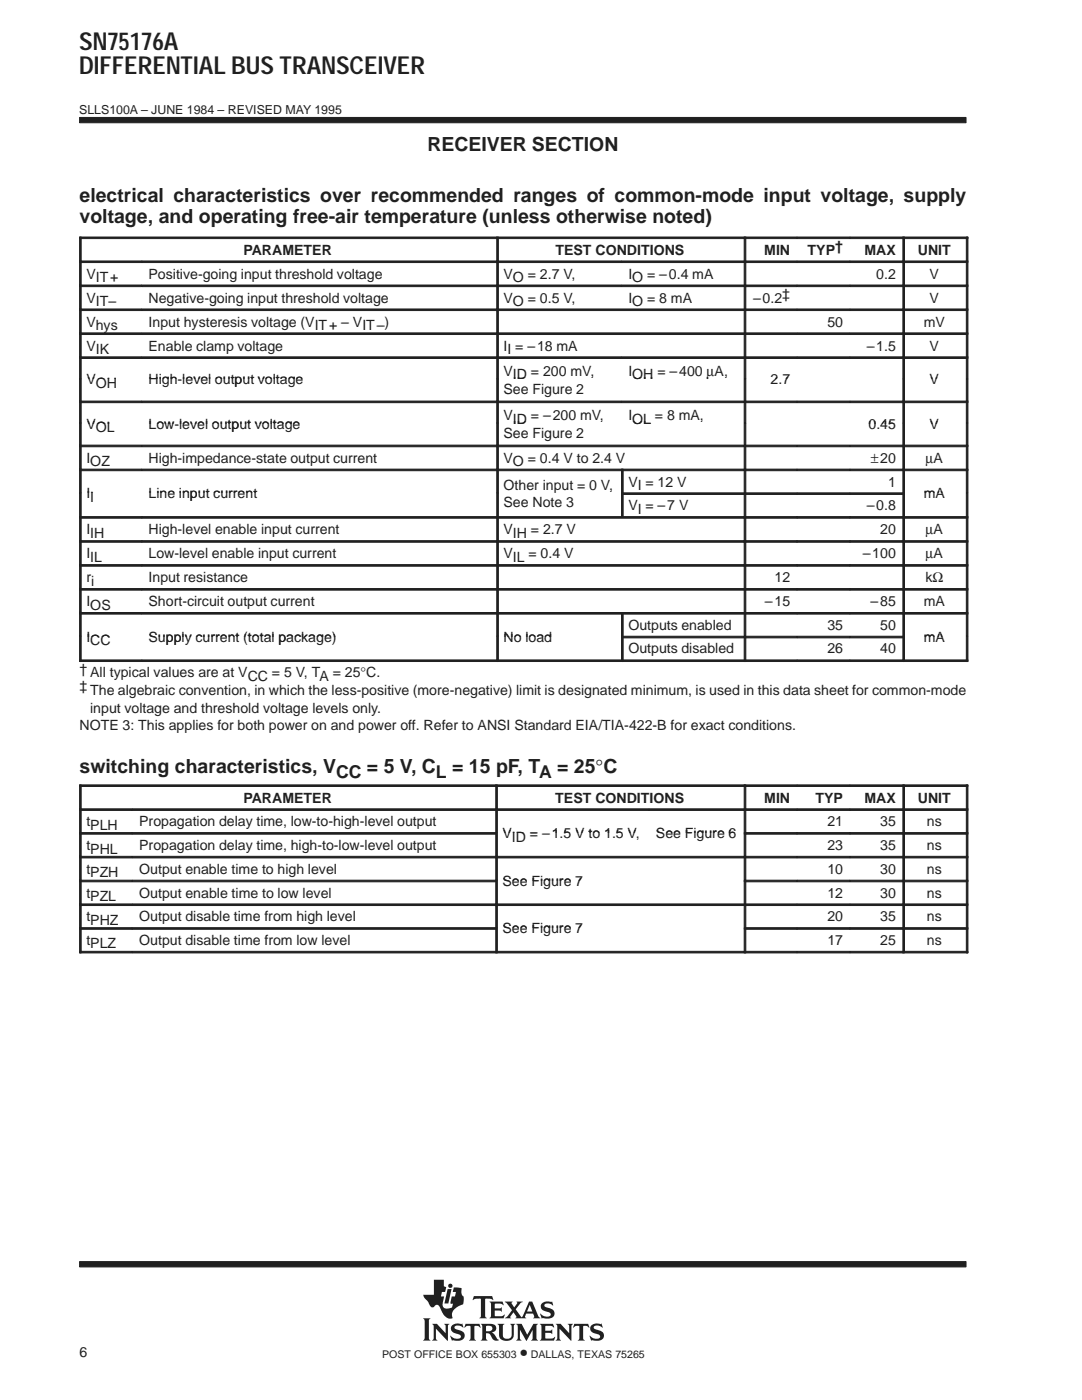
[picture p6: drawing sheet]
<svg xmlns="http://www.w3.org/2000/svg" width="216mm" height="279mm" viewBox="0 0 216 279" stroke-linecap="round" stroke-linejoin="round" font-family="sans-serif">
<g fill="#231f20" stroke="#231f20" stroke-width=".2">
<path d="M15.9 23.4h176.9v1.1h-176.9z" fill-rule="evenodd"/>
<path d="M15.9 251.8h176.9v1h-176.9z" fill-rule="evenodd"/>
</g>
<g fill="#231f20">
<path d="M89.3 257.3h.8l-.6 2.8h-.8z"/>
<path d="M95.9 264.2h2.1a.85 .85 0 0 1 1 .8 .85 .85 0 0 1-.9 .9l.4 .3 .7 1 .4 .2-.2 .1a1.11 1.11 0 0 1-1.4-.9l-.3-.4-.7-.1v1l.3 .4h-1.4l.3-.5v-2.3z" fill-rule="evenodd"/>
<path d="M100.7 259.8h1.6l-.2 .4 .5 .7 .6-.8-.1-.3h1.2l-.5 .3-.9 1.2 1 1.5a.22 .22 0 0 0 .3 0 .22 .22 0 0 0 .1-.2l1.3-2.8h.6l1.2 2.8 .4 .5-1.4-.1a.24 .24 0 0 0 .2-.1 .24 .24 0 0 0 0-.3l-.2-.4h-1.4l-.3 .6 .3 .3h-2.2l.2-.4-.5-.8-.7 .9 .2 .3h-1.3l.5-.4 1-1.2z" fill-rule="evenodd"/>
<path d="M118 264.5a2.12 2.12 0 0 1 1.9-.2l.1-.2 .3 .8-.8-.3h-.7a.35 .35 0 0 0-.3 .2 .35 .35 0 0 0 .2 .4l.5 .2a1.16 1.16 0 0 1 1.2 1.6 1.23 1.23 0 0 1-1.1 .6l-1.1-.1-.2 .1-.4-1 .9 .5 .7 .1a.47 .47 0 0 0 .6-.5 .47 .47 0 0 0-.6-.4 1.29 1.29 0 0 1-1.4-1.5z" fill-rule="evenodd"/>
<path d="M114.6 264.2h2.8l.2 .8-.5-.4h-.6l-.1 .1v2.4l.3 .4h-1.4l.3-.4v-2.4l-.1-.1h-.6l-.6 .4z" fill-rule="evenodd"/>
<path d="M107.7 264.2h2.6l.2 .8-.6-.4-1.1 .1v.9h1l.4-.3v.9l-.3-.2h-1.1v1.1h1.4l.5-.3-.2 .7h-2.8l.3-.5v-2.3z" fill-rule="evenodd"/>
<path d="M110.9 264.2h1l1.7 1.9v-1.5l-.3-.4h1l-.3 .4v3l-2.4-2.4v1.9l.3 .4h-1l.3-.4v-2.5z" fill-rule="evenodd"/>
<path d="M103 264.2h1.1l1.1 2.2 1.2-2.2h.9l-.3 .4v2.5l.4 .4h-1.4l.3-.4v-1.7l-1.3 2.2-1.3-2.3v1.8l.4 .4h-1.1l.3-.5v-2.3z" fill-rule="evenodd"/>
<path d="M90.2 264.5a2.17 2.17 0 0 1 1.9-.2l.1-.2 .3 .8-.8-.3h-.7a.36 .36 0 0 0-.3 .4 .36 .36 0 0 0 .4 .3l.3 .1a1.19 1.19 0 0 1 1.3 1.5l-.1 .1a1.23 1.23 0 0 1-1.1 .6l-1.1-.1-.2 .1-.4-1h.1a1.37 1.37 0 0 0 2.1 .2 .6 .6 0 0 0-.8-.6 1.08 1.08 0 0 1-1-.5 1.08 1.08 0 0 1 0-1.1z" fill-rule="evenodd"/>
<path d="M92.9 264.2h2.8l.2 .8-.5-.4h-.6l-.1 .1v2.4l.3 .4h-1.4l.2-.2 .1-.3v-2.3l-.7-.1-.6 .4z" fill-rule="evenodd"/>
<path d="M99.3 264.2h1.3l-.3 .3 .1 2.2 .2 .4 .8 .1a.73 .73 0 0 0 .7-.8v-1.9l-.3-.3h1l-.3 .3v2a1.56 1.56 0 0 1-1.3 1.1 1.56 1.56 0 0 1-1.5-.6l-.1-2.5z" fill-rule="evenodd"/>
<path d="M86.2 264.2h1l1.7 1.9v-1.5l-.3-.4h1.1l-.3 .3v3.1l-2.4-2.4v1.9l.3 .4h-1.1l.3-.5v-2.3z" fill-rule="evenodd"/>
<path d="M84.4 263.1h1.5l-.3 .3v3.8l.3 .3h-1.5l.3-.5v-3.4z" fill-rule="evenodd"/>
<path d="M94.6 258.7h3.6l.2 .8-.7-.3-.9 .1v3.4l.3 .4h-1.4l.3-.4v-3.4l-1-.1-.7 .2z" fill-rule="evenodd"/>
<path d="M97.7 259.8h2.6l.2 .7-.7-.3h-1.1v.9h1.1l.3-.2v.9l-.3-.2-1.1-.1v1.1l.1 .1h1.3l.5-.4 .1 .1-.2 .7h-2.8l.3-.6v-2.2z" fill-rule="evenodd"/>
<path d="M108.1 260.2l.1-.1a1.87 1.87 0 0 1 1.4-.3l.4 .1 .2-.2 .2 .8-1.1-.4a.44 .44 0 0 0-.7 .4 .44 .44 0 0 0 .6 .4 1.34 1.34 0 0 1 1.4 1.4 1.13 1.13 0 0 1-1.1 .9l-.8-.1a.37 .37 0 0 0-.6 .1l-.3-1 .1-.1 .6 .5 .8 .2a.47 .47 0 0 0 .6-.5 .47 .47 0 0 0-.5-.5h-.2a1.11 1.11 0 0 1-1.2-1.6z" fill-rule="evenodd"/>
<path d="M86.6 255.4h2v1.3l.4 .2-.2 .9h-.6l-.2 .9h.6l-.2 1.1a1.11 1.11 0 0 0 .3 1.3l.6 .1 .9-.3 .2-.7-.5-.1 .2-1.4h.7l.2-.9h-.7l.3-.9 1.5 .2v.9l.1 .5 .3 .2v1a.54 .54 0 0 1-.4 .7l-.4 .2a2.35 2.35 0 0 0-1.5 1.6v.4a.29 .29 0 0 1 .1 .3 .29 .29 0 0 1-.2 .2l-.1 .1a2.21 2.21 0 0 1-2-1.9l-.1-.1a.68 .68 0 0 0-.5-.8 .68 .68 0 0 0-.8 .4 .88 .88 0 0 1-1.1-.8l-.8-1-.2-.6h2.1z" fill-rule="evenodd"/>
<circle cx="89.9" cy="256.6" r=".43"/>
</g>
<g fill="#fff">
<path d="M105.7 260.4l.5 1.3h-1z"/>
<path d="M97 264.7l.6-.1a.56 .56 0 0 1 .7 .5 .56 .56 0 0 1-.7 .6h-.6z" fill-rule="evenodd"/>
</g>
<g fill="#231f20" stroke="#231f20" stroke-width=".2">
<path d="M15.9 47.3h.3v4.8h-.3z" fill-rule="evenodd"/>
<path d="M15.9 47.3h83.2v.3h-83.2z" fill-rule="evenodd"/>
<path d="M99.1 47.3h.3v4.8h-.3z" fill-rule="evenodd"/>
<path d="M99.1 47.3h49.4v.3h-49.4z" fill-rule="evenodd"/>
<path d="M148.5 47.3h.3v4.8h-.3z" fill-rule="evenodd"/>
<path d="M148.5 47.3h10.5v.3h-10.5z" fill-rule="evenodd"/>
<path d="M159.1 47.3h10.5v.3h-10.5z" fill-rule="evenodd"/>
<path d="M169.6 47.3h10.5v.3h-10.5z" fill-rule="evenodd"/>
<path d="M180.2 47.3h.3v4.8h-.3z" fill-rule="evenodd"/>
<path d="M192.8 47.3h.3v4.8h-.3z" fill-rule="evenodd"/>
<path d="M180.2 47.3h12.9v.3h-12.9z" fill-rule="evenodd"/>
<path d="M15.9 52.1h.3v4.7h-.3z" fill-rule="evenodd"/>
<path d="M15.9 52.1h12.4v.3h-12.4z" fill-rule="evenodd"/>
<path d="M28.3 52.1h70.8v.3h-70.8z" fill-rule="evenodd"/>
<path d="M99.1 52.1h.3v4.7h-.3z" fill-rule="evenodd"/>
<path d="M99.1 52.1h24.9v.3h-24.9z" fill-rule="evenodd"/>
<path d="M124 52.1h24.5v.3h-24.5z" fill-rule="evenodd"/>
<path d="M148.5 52.1h.3v4.7h-.3z" fill-rule="evenodd"/>
<path d="M148.5 52.1h10.5v.3h-10.5z" fill-rule="evenodd"/>
<path d="M159.1 52.1h10.5v.3h-10.5z" fill-rule="evenodd"/>
<path d="M169.6 52.1h10.5v.3h-10.5z" fill-rule="evenodd"/>
<path d="M180.2 52.1h.3v4.7h-.3z" fill-rule="evenodd"/>
<path d="M192.8 52.1h.3v4.7h-.3z" fill-rule="evenodd"/>
<path d="M180.2 52.1h12.9v.3h-12.9z" fill-rule="evenodd"/>
<path d="M15.9 56.9h.3v4.7h-.3z" fill-rule="evenodd"/>
<path d="M15.9 56.9h12.4v.3h-12.4z" fill-rule="evenodd"/>
<path d="M28.3 56.9h70.8v.3h-70.8z" fill-rule="evenodd"/>
<path d="M99.1 56.9h.3v4.7h-.3z" fill-rule="evenodd"/>
<path d="M99.1 56.9h24.9v.3h-24.9z" fill-rule="evenodd"/>
<path d="M124 56.9h24.5v.3h-24.5z" fill-rule="evenodd"/>
<path d="M148.5 56.9h.3v4.7h-.3z" fill-rule="evenodd"/>
<path d="M148.5 56.9h10.5v.3h-10.5z" fill-rule="evenodd"/>
<path d="M159.1 56.9h10.5v.3h-10.5z" fill-rule="evenodd"/>
<path d="M169.6 56.9h10.5v.3h-10.5z" fill-rule="evenodd"/>
<path d="M180.2 56.9h.3v4.7h-.3z" fill-rule="evenodd"/>
<path d="M192.8 56.9h.3v4.7h-.3z" fill-rule="evenodd"/>
<path d="M180.2 56.9h12.9v.3h-12.9z" fill-rule="evenodd"/>
<path d="M15.9 61.7h.3v4.7h-.3z" fill-rule="evenodd"/>
<path d="M15.9 61.7h12.4v.3h-12.4z" fill-rule="evenodd"/>
<path d="M28.3 61.7h70.8v.3h-70.8z" fill-rule="evenodd"/>
<path d="M99.1 61.7h.3v4.7h-.3z" fill-rule="evenodd"/>
<path d="M99.1 61.7h49.4v.3h-49.4z" fill-rule="evenodd"/>
<path d="M148.5 61.7h.3v4.7h-.3z" fill-rule="evenodd"/>
<path d="M148.5 61.7h10.5v.3h-10.5z" fill-rule="evenodd"/>
<path d="M159.1 61.7h10.5v.3h-10.5z" fill-rule="evenodd"/>
<path d="M169.6 61.7h10.5v.3h-10.5z" fill-rule="evenodd"/>
<path d="M180.2 61.7h.3v4.7h-.3z" fill-rule="evenodd"/>
<path d="M192.8 61.7h.3v4.7h-.3z" fill-rule="evenodd"/>
<path d="M180.2 61.7h12.9v.3h-12.9z" fill-rule="evenodd"/>
<path d="M15.9 66.4h.3v4.8h-.3z" fill-rule="evenodd"/>
<path d="M15.9 66.4h12.4v.4h-12.4z" fill-rule="evenodd"/>
<path d="M28.3 66.4h70.8v.4h-70.8z" fill-rule="evenodd"/>
<path d="M99.1 66.4h.3v4.8h-.3z" fill-rule="evenodd"/>
<path d="M99.1 66.4h49.4v.4h-49.4z" fill-rule="evenodd"/>
<path d="M148.5 66.4h.3v4.8h-.3z" fill-rule="evenodd"/>
<path d="M148.5 66.4h10.5v.4h-10.5z" fill-rule="evenodd"/>
<path d="M159.1 66.4h10.5v.4h-10.5z" fill-rule="evenodd"/>
<path d="M169.6 66.4h10.5v.4h-10.5z" fill-rule="evenodd"/>
<path d="M180.2 66.4h.3v4.8h-.3z" fill-rule="evenodd"/>
<path d="M192.8 66.4h.3v4.8h-.3z" fill-rule="evenodd"/>
<path d="M180.2 66.4h12.9v.4h-12.9z" fill-rule="evenodd"/>
<path d="M15.9 71.2h.3v4.4h-.3z" fill-rule="evenodd"/>
<path d="M15.9 71.2h12.4v.3h-12.4z" fill-rule="evenodd"/>
<path d="M28.3 71.2h70.8v.3h-70.8z" fill-rule="evenodd"/>
<path d="M99.1 71.2h.3v4.4h-.3z" fill-rule="evenodd"/>
<path d="M99.1 71.2h24.9v.3h-24.9z" fill-rule="evenodd"/>
<path d="M124 71.2h24.5v.3h-24.5z" fill-rule="evenodd"/>
<path d="M148.5 71.2h.3v4.4h-.3z" fill-rule="evenodd"/>
<path d="M148.5 71.2h10.5v.3h-10.5z" fill-rule="evenodd"/>
<path d="M159.1 71.2h10.5v.3h-10.5z" fill-rule="evenodd"/>
<path d="M169.6 71.2h10.5v.3h-10.5z" fill-rule="evenodd"/>
<path d="M180.2 71.2h.3v4.4h-.3z" fill-rule="evenodd"/>
<path d="M192.8 71.2h.3v4.4h-.3z" fill-rule="evenodd"/>
<path d="M180.2 71.2h12.9v.3h-12.9z" fill-rule="evenodd"/>
<path d="M15.9 75.6h.3v4.4h-.3z" fill-rule="evenodd"/>
<path d="M99.1 75.6h.3v4.4h-.3z" fill-rule="evenodd"/>
<path d="M148.5 75.6h.3v4.4h-.3z" fill-rule="evenodd"/>
<path d="M180.2 75.6h.3v4.4h-.3z" fill-rule="evenodd"/>
<path d="M192.8 75.6h.3v4.4h-.3z" fill-rule="evenodd"/>
<path d="M15.9 80h.3v4.4h-.3z" fill-rule="evenodd"/>
<path d="M15.9 80h12.4v.4h-12.4z" fill-rule="evenodd"/>
<path d="M28.3 80h70.8v.4h-70.8z" fill-rule="evenodd"/>
<path d="M99.1 80h.3v4.4h-.3z" fill-rule="evenodd"/>
<path d="M99.1 80h24.9v.4h-24.9z" fill-rule="evenodd"/>
<path d="M124 80h24.5v.4h-24.5z" fill-rule="evenodd"/>
<path d="M148.5 80h.3v4.4h-.3z" fill-rule="evenodd"/>
<path d="M148.5 80h10.5v.4h-10.5z" fill-rule="evenodd"/>
<path d="M159.1 80h10.5v.4h-10.5z" fill-rule="evenodd"/>
<path d="M169.6 80h10.5v.4h-10.5z" fill-rule="evenodd"/>
<path d="M180.2 80h.3v4.4h-.3z" fill-rule="evenodd"/>
<path d="M192.8 80h.3v4.4h-.3z" fill-rule="evenodd"/>
<path d="M180.2 80h12.9v.4h-12.9z" fill-rule="evenodd"/>
<path d="M15.9 84.4h.3v4.4h-.3z" fill-rule="evenodd"/>
<path d="M99.1 84.4h.3v4.4h-.3z" fill-rule="evenodd"/>
<path d="M148.5 84.4h.3v4.4h-.3z" fill-rule="evenodd"/>
<path d="M180.2 84.4h.3v4.4h-.3z" fill-rule="evenodd"/>
<path d="M192.8 84.4h.3v4.4h-.3z" fill-rule="evenodd"/>
<path d="M15.9 88.8h.3v4.8h-.3z" fill-rule="evenodd"/>
<path d="M15.9 88.8h12.4v.4h-12.4z" fill-rule="evenodd"/>
<path d="M28.3 88.8h70.8v.4h-70.8z" fill-rule="evenodd"/>
<path d="M99.1 88.8h.3v4.8h-.3z" fill-rule="evenodd"/>
<path d="M99.1 88.8h49.4v.4h-49.4z" fill-rule="evenodd"/>
<path d="M148.5 88.8h.3v4.8h-.3z" fill-rule="evenodd"/>
<path d="M148.5 88.8h10.5v.4h-10.5z" fill-rule="evenodd"/>
<path d="M159.1 88.8h10.5v.4h-10.5z" fill-rule="evenodd"/>
<path d="M169.6 88.8h10.5v.4h-10.5z" fill-rule="evenodd"/>
<path d="M180.2 88.8h.3v4.8h-.3z" fill-rule="evenodd"/>
<path d="M192.8 88.8h.3v4.8h-.3z" fill-rule="evenodd"/>
<path d="M180.2 88.8h12.9v.4h-12.9z" fill-rule="evenodd"/>
<path d="M15.9 93.6h.3v4.7h-.3z" fill-rule="evenodd"/>
<path d="M15.9 93.6h12.4v.3h-12.4z" fill-rule="evenodd"/>
<path d="M28.3 93.6h70.8v.3h-70.8z" fill-rule="evenodd"/>
<path d="M99.1 93.6h.3v4.7h-.3z" fill-rule="evenodd"/>
<path d="M99.1 93.6h24.9v.3h-24.9z" fill-rule="evenodd"/>
<path d="M124 93.6h.3v4.7h-.3z" fill-rule="evenodd"/>
<path d="M124 93.6h24.5v.3h-24.5z" fill-rule="evenodd"/>
<path d="M148.5 93.6h.3v4.7h-.3z" fill-rule="evenodd"/>
<path d="M148.5 93.6h10.5v.3h-10.5z" fill-rule="evenodd"/>
<path d="M159.1 93.6h10.5v.3h-10.5z" fill-rule="evenodd"/>
<path d="M169.6 93.6h10.5v.3h-10.5z" fill-rule="evenodd"/>
<path d="M180.2 93.6h.3v4.7h-.3z" fill-rule="evenodd"/>
<path d="M192.8 93.6h.3v4.7h-.3z" fill-rule="evenodd"/>
<path d="M180.2 93.6h12.9v.3h-12.9z" fill-rule="evenodd"/>
<path d="M15.9 98.4h.3v4.7h-.3z" fill-rule="evenodd"/>
<path d="M99.1 98.4h.3v4.7h-.3z" fill-rule="evenodd"/>
<path d="M124 98.4h.3v4.7h-.3z" fill-rule="evenodd"/>
<path d="M124 98.4h24.5v.3h-24.5z" fill-rule="evenodd"/>
<path d="M148.5 98.4h.3v4.7h-.3z" fill-rule="evenodd"/>
<path d="M148.5 98.4h10.5v.3h-10.5z" fill-rule="evenodd"/>
<path d="M159.1 98.4h10.5v.3h-10.5z" fill-rule="evenodd"/>
<path d="M169.6 98.4h10.5v.3h-10.5z" fill-rule="evenodd"/>
<path d="M180.2 98.4h.3v4.7h-.3z" fill-rule="evenodd"/>
<path d="M192.8 98.4h.3v4.7h-.3z" fill-rule="evenodd"/>
<path d="M15.9 103.1h.3v4.8h-.3z" fill-rule="evenodd"/>
<path d="M15.9 103.1h12.4v.3h-12.4z" fill-rule="evenodd"/>
<path d="M28.3 103.1h70.8v.3h-70.8z" fill-rule="evenodd"/>
<path d="M99.1 103.1h.3v4.8h-.3z" fill-rule="evenodd"/>
<path d="M99.1 103.1h49.4v.3h-49.4z" fill-rule="evenodd"/>
<path d="M148.5 103.1h.3v4.8h-.3z" fill-rule="evenodd"/>
<path d="M148.5 103.1h10.5v.3h-10.5z" fill-rule="evenodd"/>
<path d="M159.1 103.1h10.5v.3h-10.5z" fill-rule="evenodd"/>
<path d="M169.6 103.1h10.5v.3h-10.5z" fill-rule="evenodd"/>
<path d="M180.2 103.1h.3v4.8h-.3z" fill-rule="evenodd"/>
<path d="M192.8 103.1h.3v4.8h-.3z" fill-rule="evenodd"/>
<path d="M180.2 103.1h12.9v.3h-12.9z" fill-rule="evenodd"/>
<path d="M15.9 107.9h.3v4.8h-.3z" fill-rule="evenodd"/>
<path d="M15.9 107.9h12.4v.3h-12.4z" fill-rule="evenodd"/>
<path d="M28.3 107.9h70.8v.3h-70.8z" fill-rule="evenodd"/>
<path d="M99.1 107.9h.3v4.8h-.3z" fill-rule="evenodd"/>
<path d="M99.1 107.9h49.4v.3h-49.4z" fill-rule="evenodd"/>
<path d="M148.5 107.9h.3v4.8h-.3z" fill-rule="evenodd"/>
<path d="M148.5 107.9h10.5v.3h-10.5z" fill-rule="evenodd"/>
<path d="M159.1 107.9h10.5v.3h-10.5z" fill-rule="evenodd"/>
<path d="M169.6 107.9h10.5v.3h-10.5z" fill-rule="evenodd"/>
<path d="M180.2 107.9h.3v4.8h-.3z" fill-rule="evenodd"/>
<path d="M192.8 107.9h.3v4.8h-.3z" fill-rule="evenodd"/>
<path d="M180.2 107.9h12.9v.3h-12.9z" fill-rule="evenodd"/>
<path d="M15.9 112.7h.3v4.7h-.3z" fill-rule="evenodd"/>
<path d="M15.9 112.7h12.4v.3h-12.4z" fill-rule="evenodd"/>
<path d="M28.3 112.7h70.8v.3h-70.8z" fill-rule="evenodd"/>
<path d="M99.1 112.7h.3v4.7h-.3z" fill-rule="evenodd"/>
<path d="M99.1 112.7h49.4v.3h-49.4z" fill-rule="evenodd"/>
<path d="M148.5 112.7h.3v4.7h-.3z" fill-rule="evenodd"/>
<path d="M148.5 112.7h10.5v.3h-10.5z" fill-rule="evenodd"/>
<path d="M159.1 112.7h10.5v.3h-10.5z" fill-rule="evenodd"/>
<path d="M169.6 112.7h10.5v.3h-10.5z" fill-rule="evenodd"/>
<path d="M180.2 112.7h.3v4.7h-.3z" fill-rule="evenodd"/>
<path d="M192.8 112.7h.3v4.7h-.3z" fill-rule="evenodd"/>
<path d="M180.2 112.7h12.9v.3h-12.9z" fill-rule="evenodd"/>
<path d="M15.9 117.5h.3v4.7h-.3z" fill-rule="evenodd"/>
<path d="M15.9 117.5h12.4v.3h-12.4z" fill-rule="evenodd"/>
<path d="M28.3 117.5h70.8v.3h-70.8z" fill-rule="evenodd"/>
<path d="M99.1 117.5h.3v4.7h-.3z" fill-rule="evenodd"/>
<path d="M99.1 117.5h49.4v.3h-49.4z" fill-rule="evenodd"/>
<path d="M148.5 117.5h.3v4.7h-.3z" fill-rule="evenodd"/>
<path d="M148.5 117.5h10.5v.3h-10.5z" fill-rule="evenodd"/>
<path d="M159.1 117.5h10.5v.3h-10.5z" fill-rule="evenodd"/>
<path d="M169.6 117.5h10.5v.3h-10.5z" fill-rule="evenodd"/>
<path d="M180.2 117.5h.3v4.7h-.3z" fill-rule="evenodd"/>
<path d="M192.8 117.5h.3v4.7h-.3z" fill-rule="evenodd"/>
<path d="M180.2 117.5h12.9v.3h-12.9z" fill-rule="evenodd"/>
<path d="M15.9 122.2h.3v4.8h-.3z" fill-rule="evenodd"/>
<path d="M15.9 122.2h12.4v.4h-12.4z" fill-rule="evenodd"/>
<path d="M28.3 122.2h70.8v.4h-70.8z" fill-rule="evenodd"/>
<path d="M99.1 122.2h.3v4.8h-.3z" fill-rule="evenodd"/>
<path d="M99.1 122.2h24.9v.4h-24.9z" fill-rule="evenodd"/>
<path d="M124 122.2h.3v4.8h-.3z" fill-rule="evenodd"/>
<path d="M124 122.2h24.5v.4h-24.5z" fill-rule="evenodd"/>
<path d="M148.5 122.2h.3v4.8h-.3z" fill-rule="evenodd"/>
<path d="M148.5 122.2h10.5v.4h-10.5z" fill-rule="evenodd"/>
<path d="M159.1 122.2h10.5v.4h-10.5z" fill-rule="evenodd"/>
<path d="M169.6 122.2h10.5v.4h-10.5z" fill-rule="evenodd"/>
<path d="M180.2 122.2h.3v4.8h-.3z" fill-rule="evenodd"/>
<path d="M192.8 122.2h.3v4.8h-.3z" fill-rule="evenodd"/>
<path d="M180.2 122.2h12.9v.4h-12.9z" fill-rule="evenodd"/>
<path d="M15.9 127h.3v5h-.3z" fill-rule="evenodd"/>
<path d="M15.9 131.7h12.4v.3h-12.4z" fill-rule="evenodd"/>
<path d="M28.3 131.7h70.8v.3h-70.8z" fill-rule="evenodd"/>
<path d="M99.1 127h.3v5h-.3z" fill-rule="evenodd"/>
<path d="M99.1 131.7h24.9v.3h-24.9z" fill-rule="evenodd"/>
<path d="M124 127h.3v5h-.3z" fill-rule="evenodd"/>
<path d="M124 127h24.5v.3h-24.5z" fill-rule="evenodd"/>
<path d="M124 131.7h24.5v.3h-24.5z" fill-rule="evenodd"/>
<path d="M148.5 127h.3v5h-.3z" fill-rule="evenodd"/>
<path d="M148.5 127h10.5v.3h-10.5z" fill-rule="evenodd"/>
<path d="M148.5 131.7h10.5v.3h-10.5z" fill-rule="evenodd"/>
<path d="M159.1 127h10.5v.3h-10.5z" fill-rule="evenodd"/>
<path d="M159.1 131.7h10.5v.3h-10.5z" fill-rule="evenodd"/>
<path d="M169.6 127h10.5v.3h-10.5z" fill-rule="evenodd"/>
<path d="M169.6 131.7h10.5v.3h-10.5z" fill-rule="evenodd"/>
<path d="M180.2 127h.3v5h-.3z" fill-rule="evenodd"/>
<path d="M192.8 127h.3v5h-.3z" fill-rule="evenodd"/>
<path d="M180.2 131.7h12.9v.3h-12.9z" fill-rule="evenodd"/>
<path d="M15.9 156.6h.3v4.8h-.3z" fill-rule="evenodd"/>
<path d="M15.9 156.6h83v.4h-83z" fill-rule="evenodd"/>
<path d="M98.9 156.6h.3v4.8h-.3z" fill-rule="evenodd"/>
<path d="M98.9 156.6h49.6v.4h-49.6z" fill-rule="evenodd"/>
<path d="M148.5 156.6h.3v4.8h-.3z" fill-rule="evenodd"/>
<path d="M148.5 156.6h10.5v.4h-10.5z" fill-rule="evenodd"/>
<path d="M159.1 156.6h10.5v.4h-10.5z" fill-rule="evenodd"/>
<path d="M169.6 156.6h10.5v.4h-10.5z" fill-rule="evenodd"/>
<path d="M180.2 156.6h.3v4.8h-.3z" fill-rule="evenodd"/>
<path d="M192.8 156.6h.3v4.8h-.3z" fill-rule="evenodd"/>
<path d="M180.2 156.6h12.9v.4h-12.9z" fill-rule="evenodd"/>
<path d="M15.9 161.4h.3v4.7h-.3z" fill-rule="evenodd"/>
<path d="M15.9 161.4h10.5v.3h-10.5z" fill-rule="evenodd"/>
<path d="M26.4 161.4h72.5v.3h-72.5z" fill-rule="evenodd"/>
<path d="M98.9 161.4h.3v4.7h-.3z" fill-rule="evenodd"/>
<path d="M98.9 161.4h30.6v.3h-30.6z" fill-rule="evenodd"/>
<path d="M129.5 161.4h19v.3h-19z" fill-rule="evenodd"/>
<path d="M148.5 161.4h.3v4.7h-.3z" fill-rule="evenodd"/>
<path d="M148.5 161.4h10.5v.3h-10.5z" fill-rule="evenodd"/>
<path d="M159.1 161.4h10.5v.3h-10.5z" fill-rule="evenodd"/>
<path d="M169.6 161.4h10.5v.3h-10.5z" fill-rule="evenodd"/>
<path d="M180.2 161.4h.3v4.7h-.3z" fill-rule="evenodd"/>
<path d="M192.8 161.4h.3v4.7h-.3z" fill-rule="evenodd"/>
<path d="M180.2 161.4h12.9v.3h-12.9z" fill-rule="evenodd"/>
<path d="M15.9 166.2h.3v4.7h-.3z" fill-rule="evenodd"/>
<path d="M15.9 166.2h10.5v.3h-10.5z" fill-rule="evenodd"/>
<path d="M26.4 166.2h72.5v.3h-72.5z" fill-rule="evenodd"/>
<path d="M98.9 166.2h.3v4.7h-.3z" fill-rule="evenodd"/>
<path d="M148.5 166.2h.3v4.7h-.3z" fill-rule="evenodd"/>
<path d="M148.5 166.2h10.5v.3h-10.5z" fill-rule="evenodd"/>
<path d="M159.1 166.2h10.5v.3h-10.5z" fill-rule="evenodd"/>
<path d="M169.6 166.2h10.5v.3h-10.5z" fill-rule="evenodd"/>
<path d="M180.2 166.2h.3v4.7h-.3z" fill-rule="evenodd"/>
<path d="M192.8 166.2h.3v4.7h-.3z" fill-rule="evenodd"/>
<path d="M180.2 166.2h12.9v.3h-12.9z" fill-rule="evenodd"/>
<path d="M15.9 170.9h.3v4.7h-.3z" fill-rule="evenodd"/>
<path d="M15.9 170.9h10.5v.3h-10.5z" fill-rule="evenodd"/>
<path d="M26.4 170.9h72.5v.3h-72.5z" fill-rule="evenodd"/>
<path d="M98.9 170.9h.3v4.7h-.3z" fill-rule="evenodd"/>
<path d="M98.9 170.9h49.6v.3h-49.6z" fill-rule="evenodd"/>
<path d="M148.5 170.9h.3v4.7h-.3z" fill-rule="evenodd"/>
<path d="M148.5 170.9h10.5v.3h-10.5z" fill-rule="evenodd"/>
<path d="M159.1 170.9h10.5v.3h-10.5z" fill-rule="evenodd"/>
<path d="M169.6 170.9h10.5v.3h-10.5z" fill-rule="evenodd"/>
<path d="M180.2 170.9h.3v4.7h-.3z" fill-rule="evenodd"/>
<path d="M192.8 170.9h.3v4.7h-.3z" fill-rule="evenodd"/>
<path d="M180.2 170.9h12.9v.3h-12.9z" fill-rule="evenodd"/>
<path d="M15.9 175.7h.3v4.7h-.3z" fill-rule="evenodd"/>
<path d="M15.9 175.7h10.5v.3h-10.5z" fill-rule="evenodd"/>
<path d="M26.4 175.7h72.5v.3h-72.5z" fill-rule="evenodd"/>
<path d="M98.9 175.7h.3v4.7h-.3z" fill-rule="evenodd"/>
<path d="M148.5 175.7h.3v4.7h-.3z" fill-rule="evenodd"/>
<path d="M148.5 175.7h10.5v.3h-10.5z" fill-rule="evenodd"/>
<path d="M159.1 175.7h10.5v.3h-10.5z" fill-rule="evenodd"/>
<path d="M169.6 175.7h10.5v.3h-10.5z" fill-rule="evenodd"/>
<path d="M180.2 175.7h.3v4.7h-.3z" fill-rule="evenodd"/>
<path d="M192.8 175.7h.3v4.7h-.3z" fill-rule="evenodd"/>
<path d="M180.2 175.7h12.9v.3h-12.9z" fill-rule="evenodd"/>
<path d="M15.9 180.4h.3v4.7h-.3z" fill-rule="evenodd"/>
<path d="M15.9 180.4h10.5v.3h-10.5z" fill-rule="evenodd"/>
<path d="M26.4 180.4h72.5v.3h-72.5z" fill-rule="evenodd"/>
<path d="M98.9 180.4h.3v4.7h-.3z" fill-rule="evenodd"/>
<path d="M98.9 180.4h49.6v.3h-49.6z" fill-rule="evenodd"/>
<path d="M148.5 180.4h.3v4.7h-.3z" fill-rule="evenodd"/>
<path d="M148.5 180.4h10.5v.3h-10.5z" fill-rule="evenodd"/>
<path d="M159.1 180.4h10.5v.3h-10.5z" fill-rule="evenodd"/>
<path d="M169.6 180.4h10.5v.3h-10.5z" fill-rule="evenodd"/>
<path d="M180.2 180.4h.3v4.7h-.3z" fill-rule="evenodd"/>
<path d="M192.8 180.4h.3v4.7h-.3z" fill-rule="evenodd"/>
<path d="M180.2 180.4h12.9v.3h-12.9z" fill-rule="evenodd"/>
<path d="M15.9 185.1h.3v5.1h-.3z" fill-rule="evenodd"/>
<path d="M15.9 185.1h10.5v.4h-10.5z" fill-rule="evenodd"/>
<path d="M15.9 189.9h10.5v.3h-10.5z" fill-rule="evenodd"/>
<path d="M26.4 185.1h72.5v.4h-72.5z" fill-rule="evenodd"/>
<path d="M26.4 189.9h72.5v.3h-72.5z" fill-rule="evenodd"/>
<path d="M98.9 185.1h.3v5.1h-.3z" fill-rule="evenodd"/>
<path d="M98.9 189.9h49.6v.3h-49.6z" fill-rule="evenodd"/>
<path d="M148.5 185.1h.3v5.1h-.3z" fill-rule="evenodd"/>
<path d="M148.5 185.1h10.5v.4h-10.5z" fill-rule="evenodd"/>
<path d="M148.5 189.9h10.5v.3h-10.5z" fill-rule="evenodd"/>
<path d="M159.1 185.1h10.5v.4h-10.5z" fill-rule="evenodd"/>
<path d="M159.1 189.9h10.5v.3h-10.5z" fill-rule="evenodd"/>
<path d="M169.6 185.1h10.5v.4h-10.5z" fill-rule="evenodd"/>
<path d="M169.6 189.9h10.5v.3h-10.5z" fill-rule="evenodd"/>
<path d="M180.2 185.1h.3v5.1h-.3z" fill-rule="evenodd"/>
<path d="M192.8 185.1h.3v5.1h-.3z" fill-rule="evenodd"/>
<path d="M180.2 185.1h12.9v.4h-12.9z" fill-rule="evenodd"/>
<path d="M180.2 189.9h12.9v.3h-12.9z" fill-rule="evenodd"/>
</g>
<g font-size="4.9" fill="#231f20">
<text x="15.8" y="9.9">SN75176A</text>
<text x="15.8" y="14.8">DIFFERENTIAL BUS TRANSCEIVER</text>
</g>
<g font-size="3.9" fill="#231f20">
<text x="85.3" y="30.2">RECEIVER SECTION</text>
<text x="15.9" y="40.4">electrical characteristics over recommended ranges of common-mode input voltage, supply</text>
<text x="15.9" y="44.6">voltage, and operating free-air temperature (unless otherwise noted)</text>
<text x="15.9" y="154.3">switching characteristics, V</text>
</g>
<g font-size="3.5" fill="#231f20">
<text x="67.1" y="155.2">CC = 5 V, CL = 15 pF, TA = 25°C</text>
<text x="103.7" y="271">•</text>
</g>
<g font-size="2.8" fill="#231f20">
<text x="48.6" y="50.8">PARAMETER</text>
<text x="110.8" y="50.8">TEST CONDITIONS</text>
<text x="152.5" y="50.8">MIN</text>
<text x="161.2" y="50.8">TYP†</text>
<text x="172.5" y="50.8">MAX</text>
<text x="183.1" y="50.8">UNIT</text>
<text x="17.2" y="55.6">VIT+</text>
<text x="29.6" y="55.6">Positive-going input threshold voltage</text>
<text x="100.5" y="55.6">VO = 2.7 V,</text>
<text x="125.4" y="55.6">IO = –0.4 mA</text>
<text x="174.9" y="55.6">0.2</text>
<text x="185.5" y="55.6">V</text>
<text x="17.2" y="60.4">VIT–</text>
<text x="17.2" y="65.2">Vhys</text>
<text x="29.6" y="60.4">Negative-going input threshold voltage</text>
<text x="29.6" y="65.2">Input hysteresis voltage (VIT+ – VIT–)</text>
<text x="100.5" y="60.4">VO = 0.5 V,</text>
<text x="125.4" y="60.4">IO = 8 mA</text>
<text x="150.3" y="60.4">–0.2‡</text>
<text x="165.1" y="65.2">50</text>
<text x="184.3" y="65.2">mV</text>
<text x="185.5" y="60.4">V</text>
<text x="17.2" y="70">VIK</text>
<text x="29.6" y="70">Enable clamp voltage</text>
<text x="100.5" y="70">II = –18 mA</text>
<text x="172.9" y="70">–1.5</text>
<text x="185.5" y="70">V</text>
<text x="17.2" y="76.7">VOH</text>
<text x="29.6" y="76.7">High level output voltage</text>
<text x="29.6" y="76.7">High-level output voltage</text>
<text x="100.5" y="75">VID = 200 mV,,</text>
<text x="102.4" y="75.7">ID</text>
<text x="125.4" y="75">IOH = –400 µA,,</text>
<text x="126.2" y="75.7">OH</text>
<text x="141" y="75">µ</text>
<text x="153.8" y="76.7">2 7</text>
<text x="153.8" y="76.7">2.7</text>
<text x="185.5" y="76.7">V</text>
<text x="100.5" y="78.5">See Figure 2</text>
<text x="100.5" y="83.8">VID = –200 mV,,</text>
<text x="125.4" y="83.8">IOL = 8 mA,,</text>
<text x="17.2" y="85.5">VOL</text>
<text x="29.6" y="85.5">Low level output voltage</text>
<text x="29.6" y="85.5">Low-level output voltage</text>
<text x="100.5" y="87.4">See Figure 2</text>
<text x="102.4" y="84.5">ID</text>
<text x="126.2" y="84.5">OL</text>
<text x="173.3" y="85.5">0 45</text>
<text x="173.3" y="85.5">0.45</text>
<text x="185.5" y="85.5">V</text>
<text x="17.2" y="92.4">IOZ</text>
<text x="29.6" y="92.4">High-impedance-state output current</text>
<text x="100.5" y="92.4">VO = 0.4 V to 2.4 V</text>
<text x="173.7" y="92.4">±20</text>
<text x="184.7" y="92.4">µA</text>
<text x="17.2" y="99.5">II</text>
<text x="29.6" y="99.5">Line input current</text>
<text x="100.5" y="97.8">Other input = 0 V,,</text>
<text x="100.5" y="101.3">See Note 3</text>
<text x="125.4" y="97.1">VI = 12 V</text>
<text x="125.4" y="101.8">VI = –7 V</text>
<text x="172.9" y="101.8">–0.8</text>
<text x="177.2" y="97.1">1</text>
<text x="184.3" y="99.5">mA</text>
<text x="17.2" y="106.6">IIH</text>
<text x="29.6" y="106.6">High-level enable input current</text>
<text x="100.5" y="106.6">VIH = 2.7 V</text>
<text x="175.6" y="106.6">20</text>
<text x="184.7" y="106.6">µA</text>
<text x="17.2" y="111.4">IIL</text>
<text x="29.6" y="111.4">Low-level enable input current</text>
<text x="100.5" y="111.4">VIL = 0.4 V</text>
<text x="172.1" y="111.4">–100</text>
<text x="184.7" y="111.4">µA</text>
<text x="17.2" y="116.2">ri</text>
<text x="29.6" y="116.2">Input resistance</text>
<text x="154.5" y="116.2">12</text>
<text x="184.6" y="116.2">kΩ</text>
<text x="17.2" y="121">IOS</text>
<text x="29.6" y="121">Short-circuit output current</text>
<text x="125.4" y="125.7">Outputs enabled</text>
<text x="152.6" y="121">–15</text>
<text x="165.1" y="125.7">35</text>
<text x="173.7" y="121">–85</text>
<text x="175.6" y="125.7">50</text>
<text x="184.3" y="121">mA</text>
<text x="17.2" y="128.1">ICC</text>
<text x="29.6" y="128.1">Supply current (total package)</text>
<text x="100.5" y="128.1">No load</text>
<text x="125.4" y="130.4">Outputs disabled</text>
<text x="165.1" y="130.4">26</text>
<text x="175.6" y="130.4">40</text>
<text x="184.3" y="128.1">mA</text>
<text x="15.9" y="138">‡ The algebraic convention, in which the less-positive (more-negative) limit is designated minimum, is used in this data sheet for common-mode</text>
<text x="15.9" y="134.5">† All typical values are at V</text>
<text x="49.4" y="135.9">CC = 5 V, TA = 25°C.</text>
<text x="18" y="142.2">input voltage and threshold voltage levels only.</text>
<text x="15.9" y="145.7">NOTE 3: This applies for both power on and power off. Refer to ANSI Standard EIA/TIA-422-B for exact conditions.</text>
<text x="48.6" y="160.2">PARAMETER</text>
<text x="110.8" y="160.2">TEST CONDITIONS</text>
<text x="152.5" y="160.2">MIN</text>
<text x="162.7" y="160.2">TYP</text>
<text x="172.5" y="160.2">MAX</text>
<text x="183.1" y="160.2">UNIT</text>
<text x="17.2" y="164.9">tPLH</text>
<text x="27.8" y="164.9">Propagation delay time, low-to-high-level output</text>
<text x="100.3" y="167.3">VID =</text>
<text x="100.3" y="167.3">VID = –1.5 V to 1.5 V,</text>
<text x="110.1" y="167.3">1 5 V to 1 5 V</text>
<text x="130.9" y="167.3">See Figure 6</text>
<text x="165.1" y="164.9">21</text>
<text x="175.6" y="164.9">35</text>
<text x="184.9" y="164.9">ns</text>
<text x="17.2" y="169.6">tPHL</text>
<text x="27.8" y="169.6">Propagation delay time, high-to-low-level output</text>
<text x="165.1" y="169.6">23</text>
<text x="175.6" y="169.6">35</text>
<text x="184.9" y="169.6">ns</text>
<text x="17.2" y="174.4">tPZH</text>
<text x="17.2" y="179.1">tPZL</text>
<text x="27.8" y="174.4">Output enable time to high level</text>
<text x="27.8" y="179.1">Output enable time to low level</text>
<text x="100.3" y="176.7">See Figure 7</text>
<text x="165.1" y="174.4">10</text>
<text x="165.1" y="179.1">12</text>
<text x="175.6" y="174.4">30</text>
<text x="175.6" y="179.1">30</text>
<text x="184.9" y="174.4">ns</text>
<text x="184.9" y="179.1">ns</text>
<text x="17.2" y="183.9">tPHZ</text>
<text x="27.8" y="183.9">Output disable time from high level</text>
<text x="165.1" y="183.9">20</text>
<text x="175.6" y="183.9">35</text>
<text x="184.9" y="183.9">ns</text>
<text x="17.2" y="188.6">tPLZ</text>
<text x="27.8" y="188.6">Output disable time from low level</text>
<text x="100.3" y="186.2">See Figure 7</text>
<text x="165.1" y="188.6">17</text>
<text x="175.6" y="188.6">25</text>
<text x="184.9" y="188.6">ns</text>
<text x="15.9" y="270.7">6</text>
</g>
<text font-size="2.5" fill="#231f20" x="15.8" y="22.7">SLLS100A – JUNE 1984 – REVISED MAY 1995</text>
<g font-size="2.1" fill="#231f20">
<text x="76.3" y="271">POST OFFICE BOX 655303</text>
<text x="105.9" y="271">DALLAS, TEXAS 75265</text>
</g>
</svg>
